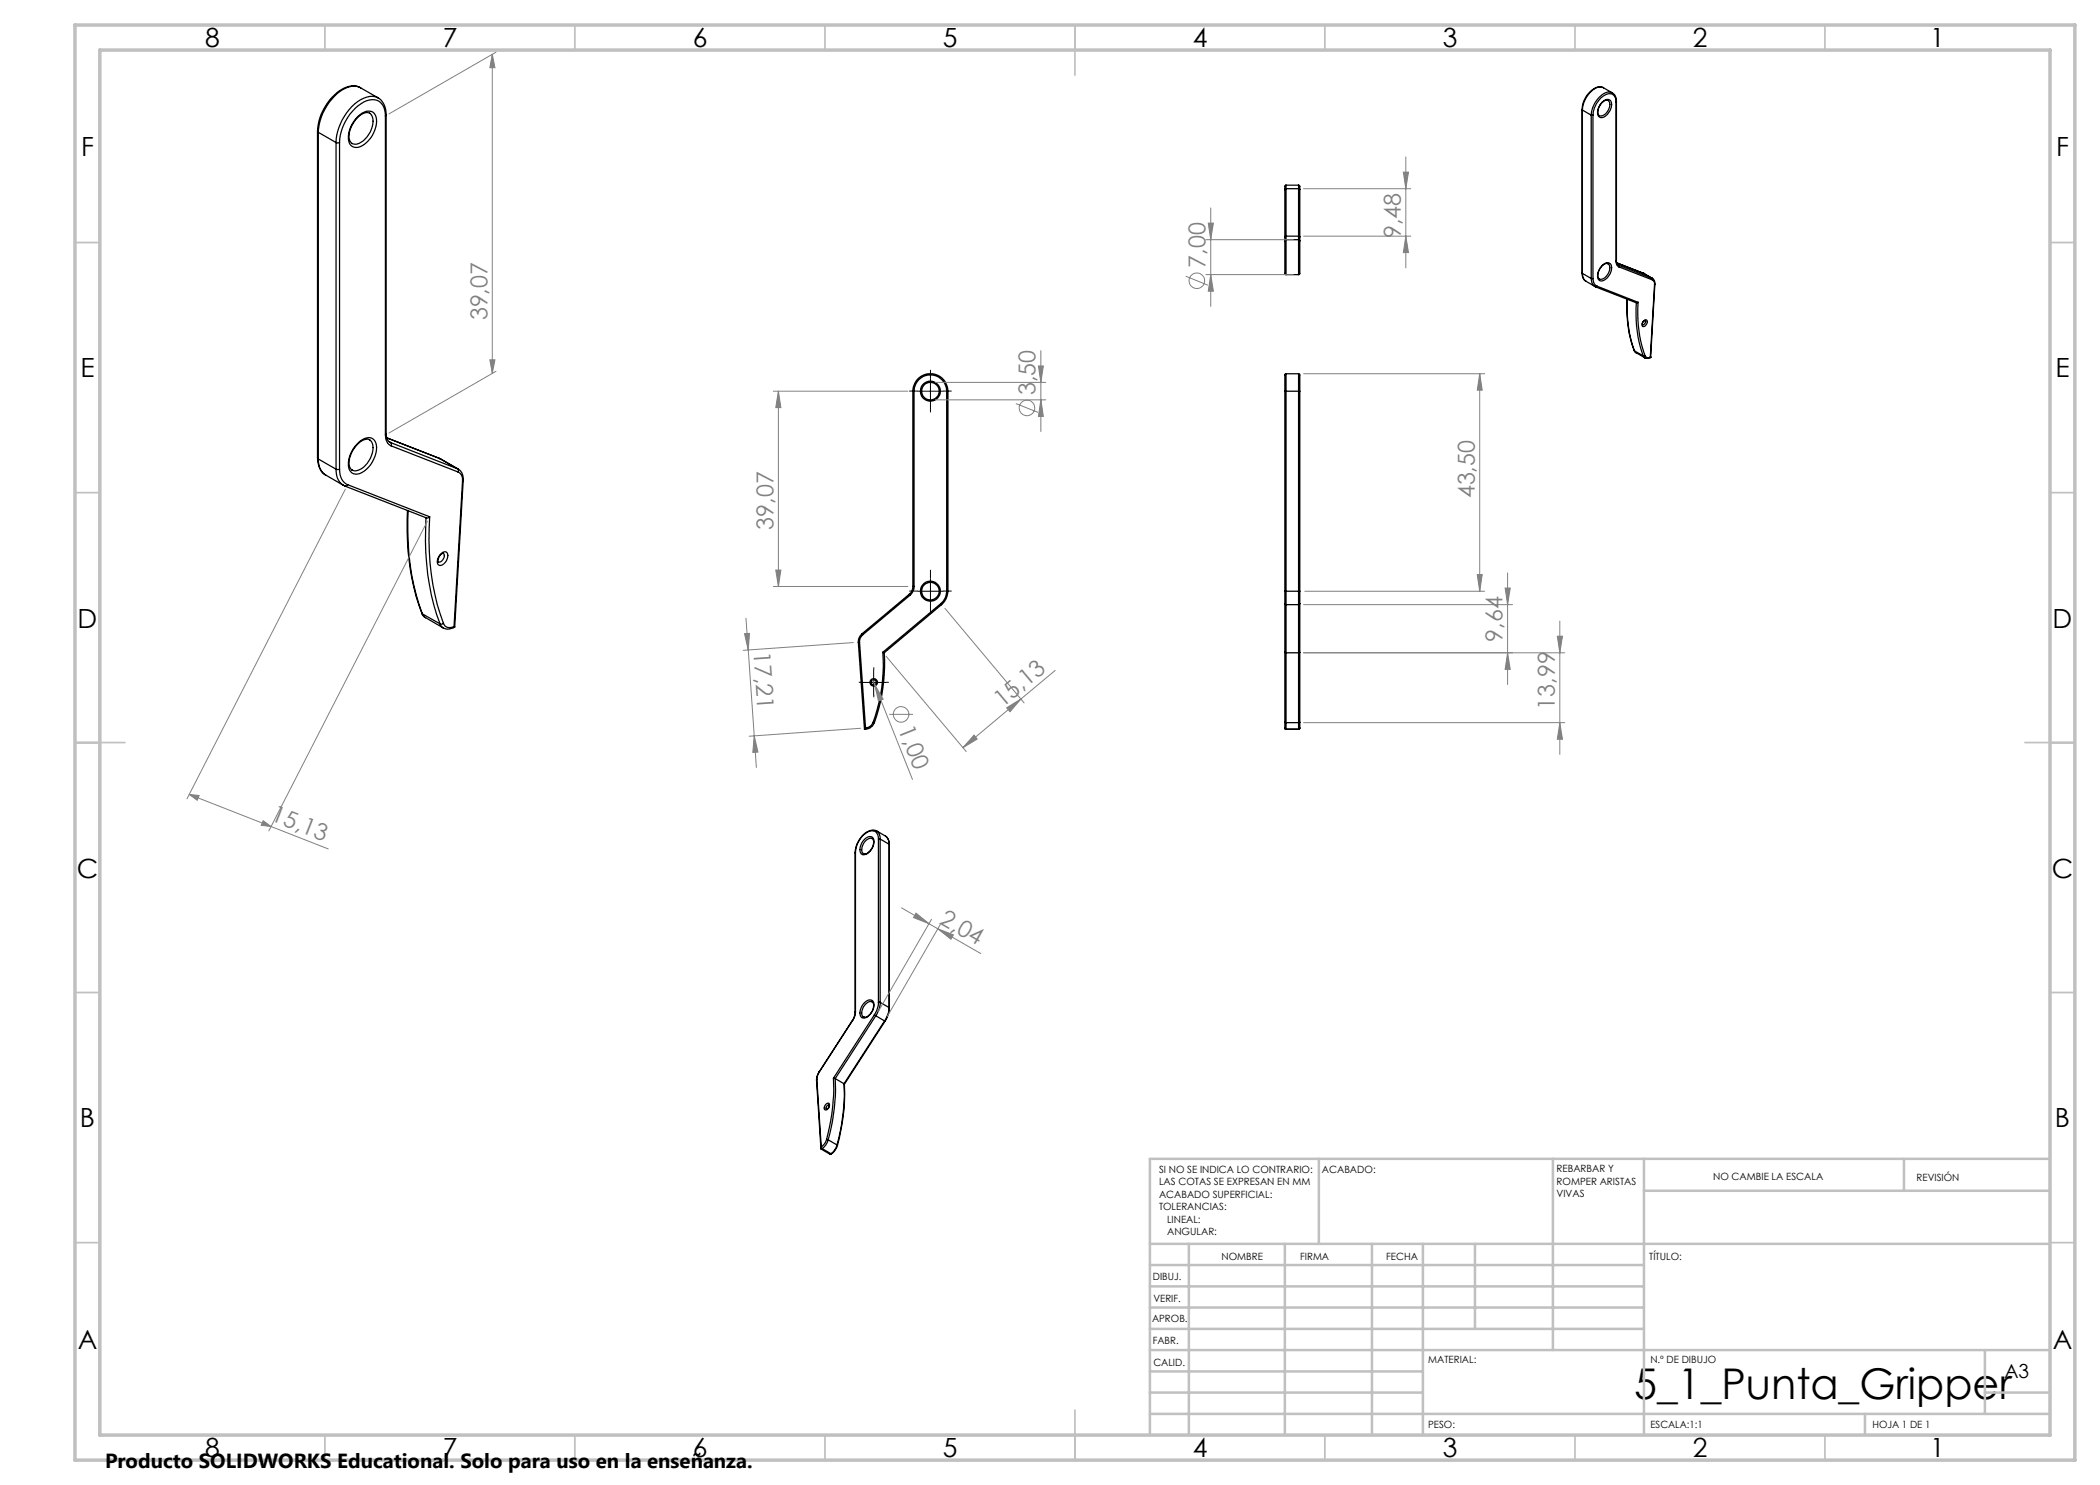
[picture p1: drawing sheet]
<svg xmlns="http://www.w3.org/2000/svg" width="420mm" height="297mm" viewBox="0 0 420 297" stroke-linecap="round" stroke-linejoin="round" font-family="sans-serif">
<g fill="none" stroke="#000" stroke-width=".25">
<path d="M72.1 17.6a4.4 4.4 0 0 0-5.1 1.3 10.9 10.9 0 0 0-3.5 7.4M75.6 19.6a3.9 3.9 0 0 0-4.1 .7 11 11 0 0 0-4.3 8.2M75.6 19.6l-3.5-2a3.7 3.7 0 0 0-4.1 .7 11.3 11.3 0 0 0-4.4 8.2M75.6 19.6h.1M75.7 19.6a3.7 3.7 0 0 1 1.5 3.4M320.7 17.6a2.55 2.55 0 0 0-3.1 1.2 5.2 5.2 0 0 0-1.2 3.1M320.7 17.6a2.2 2.2 0 0 0-2.6 .8 5.7 5.7 0 0 0-1.6 3.6M320.7 17.6l1.8 1M322.5 18.6a1.65 1.65 0 0 1 .8 1.7M322.5 18.6a2.2 2.2 0 0 0-2.6 .8 5.7 5.7 0 0 0-1.7 3.6M63.5 26.3l.1 .2M63.5 26.3v65.3"/>
<path d="M63.6 26.5l3.6 2M63.6 26.5v65.3M67.2 28.5l.4 .1 .3-.1M67.2 28.5v65.3M67.9 28.5v65.3M70.4 28.7h.1M71.5 23.4a2.38 2.38 0 0 1 3.3-.8 3.7 3.7 0 0 1 0 3.9 5.2 5.2 0 0 1-3.3 3 1.73 1.73 0 0 1-1.8-2.3l.2-1.1 .5-1.2zM73.9 22.6a1.94 1.94 0 0 0-2.3 .8 5.3 5.3 0 0 0-1.7 4.5l.5 .8M73.9 22.6a2.23 2.23 0 0 1 .6 2.7 4.6 4.6 0 0 1-3.5 3.6l-.6-.2M77.1 23.2a2.8 2.8 0 0 0-2.6-3.3 7.4 7.4 0 0 0-5.4 4.3l-.9 2.2-.3 2.1M77.1 23.2v63.8M77.2 23l-.1 .2"/>
<path d="M77.2 23v63.8M257 37.9v9.5M257.2 37l-.2 .2v.7M257.2 37.7l-.2 .2M257.2 37v.7M257.2 37.7v9.5M257.2 37h2.5M257.2 37.7h2.5M259.7 37l.3 .2v.7M259.7 37.7l.3 .2M259.7 37v.7M259.7 37.7v9.5"/>
<path d="M260 37.9v9.5M316.4 21.9l.1 .1M316.4 21.9v32.7M316.5 22l1.7 1M316.5 22v32.7M318.2 23h.4M318.2 23v32.7M318.6 23v32.7M319.9 23.1h.1M320.4 20.5a1.13 1.13 0 0 1 1.8-.3 2.65 2.65 0 0 1-2 3.3 1.1 1.1 0 0 1-.6-1.7zM321.6 20.1h.1M321.6 20.1a1.4 1.4 0 0 0-1.6 1 1.66 1.66 0 0 0-.1 2"/>
<path d="M321.6 20.1a1.96 1.96 0 0 1-.6 2.8l-.6 .3-.5-.1M323.2 20.4a1.43 1.43 0 0 0-.8-1.6 1.43 1.43 0 0 0-1.7 .4 5.1 5.1 0 0 0-2.1 3.8M323.2 20.4v31.9M323.3 20.3l-.1 .1M323.3 20.3v31.9M257 48.2v6.6l.2 .1M257 47.4v.8M257.2 47.9v7M257.2 47.9l-.2 .3M257.2 47.2v.7M257.2 47.2l-.2 .2M257.2 54.9h2.5"/>
<path d="M257.2 47.9h2.5M257.2 47.2h2.5M259.7 47.9v7M259.7 47.9l.3 .3M259.7 47.2v.7M259.7 47.2l.3 .2M260 48.2v6.5l-.3 .2M260 47.4v.8M316.4 54.6a1.77 1.77 0 0 0 .8 1.7M316.4 54.6l.1 .1M316.5 54.7a1.76 1.76 0 0 0 .7 1.6M316.5 54.7l1.7 1"/>
<path d="M317.2 56.3l1.8 1M318.2 55.7h.4M318.2 55.7a1.76 1.76 0 0 0 .8 1.6M318.6 55.7a1.64 1.64 0 0 0 .8 1.6M319 57.3h.1M319 57.3l.2 .1M319.2 57.4l8.1 3.2M319.4 57.3l-.2 .1M319.4 57.3l8.2 3.2M320.4 53.1a1.13 1.13 0 0 1 1.8-.2 2.65 2.65 0 0 1-2 3.3 1.01 1.01 0 0 1-.7-1.4l.5-1.2zM320.5 53.1a.82 .82 0 0 1 1.4 0 2.31 2.31 0 0 1-1.9 2.7 .87 .87 0 0 1-.3-1.3l.3-.7zM321.6 52.7v.1"/>
<path d="M323.2 52.3a1.04 1.04 0 0 0 .6 1.1M323.3 52.2v.3l.3 .5M323.3 52.2l-.1 .1M323.6 52.9l.1 .1M323.7 53l.1 .4M323.7 53l6.7 2.7M323.8 53.4l6.7 2.6M325.4 59.8a25.2 25.2 0 0 0 1.4 10.3M325.5 59.9a26.3 26.3 0 0 0 1.4 10.3M328.6 54.6l-5.3-2 5.3 2M328.6 54.6l.1 .1M328.6 54.6h.1"/>
<path d="M328.6 54.6l1.8 1.1M328.7 54.7h.1M328.7 54.7l1.8 1M330.4 55.7l.1 .3M330.4 55.7h.1M330.5 55.7l.4 .5 .1 .6M330.5 56l.3 .2 .1 .7M330.5 55.7h.1M330.9 56.9l-.8 14.5M331 56.8l-.1 .1M331 56.8l-.9 14.7M182.6 78.2h.2"/>
<path d="M182.6 78.2a3.5 3.5 0 0 1 3.5-3.4 3.5 3.5 0 0 1 3.5 3.4M182.6 78.2v39.1M182.8 78.2a3.3 3.3 0 0 1 3.3-3.2 3.3 3.3 0 0 1 3.2 3.2M182.8 78.2v39.1M189.3 78.2h.3M189.3 78.2v40M189.6 78.2v40M257 78.2h.2M257 78.2v40M257.2 74.8l-.2 .1v3.3M257.2 74.8v3.4M257.2 74.8h2.5"/>
<path d="M257.2 78.2v40M257.2 78.2h2.5M259.7 74.8l.3 .1v3.3M259.7 78.2h.3M259.7 74.8v3.4M259.7 78.2v40M260 78.2v40M326.8 70.1l.4 .5M326.8 70.1l.1 .1M326.9 70.2l.3 .4 1.8 1M326.9 70.2l1.7 1M327.3 60.6a26 26 0 0 0 1.3 10.6"/>
<path d="M327.6 60.5a26.1 26.1 0 0 0 1.4 10.6M327.6 60.5l-.3 .1M328.6 64.3l.4-.2a.53 .53 0 0 1 0 .6 .53 .53 0 0 1-.5 .2zM328.6 64.3a.44 .44 0 0 1 .7-.3 .44 .44 0 0 1 .1 .7 .57 .57 0 0 1-.4 .5 .57 .57 0 0 1-.6-.1zM328.6 71.2l.4 .4M329 71.1a.73 .73 0 0 0 1.1 .3M329 71.1l-.4 .1M329 71.6h.1M330 71.5l-.3 .2-.7-.1M330.1 71.4h.1M330.1 71.4v.1M330.1 71.4l-.1 .1"/>
<path d="M330.1 71.5h-.1M63.5 91.6a3.8 3.8 0 0 0 1.6 3.4M63.5 91.6l.1 .2M63.6 91.8a3.5 3.5 0 0 0 1.5 3.2M63.6 91.8l3.6 2M65.1 95l3.6 2M67.2 93.8h.7M67.2 93.8a3.4 3.4 0 0 0 1.5 3.2M67.9 93.8a3.1 3.1 0 0 0 1.6 3.1M68.7 97l.3 .2M69 97.2l16.3 6.4 .6-.2M69.5 96.9l-.2 .3h-.3"/>
<path d="M69.5 96.9l16.4 6.5M70.4 94h.1M71.5 88.7a2.38 2.38 0 0 1 3.3-.8 3.6 3.6 0 0 1 0 3.9 5.1 5.1 0 0 1-3.3 3 1.77 1.77 0 0 1-1.8-2.3l.4-1.7 .6-1.1zM73.9 88a1.94 1.94 0 0 0-2.3 .7 5.3 5.3 0 0 0-1.7 4.6l.5 .7M73.9 87.9a2.23 2.23 0 0 1 .6 2.7 4.6 4.6 0 0 1-3.5 3.6l-.6-.2M77.1 87a2.26 2.26 0 0 0 1.1 2.2M77.2 86.8l.2 .9 .5 .7M77.2 86.8l-.1 .2M77.3 87.6l10.7 4.1M77.9 88.4l.2 .1M77.9 88.4h.1M78 88.4l.1 .1"/>
<path d="M78.1 88.5l.2 .3-.1 .4M78.1 88.5l13.4 5.3M78.2 89.2l13.4 5.2M88 91.7l.1 .1M88 91.7l3.5 2.1M88.1 91.8l3.6 2M91.5 93.8l.2 .2-.1 .4M91.5 93.8h.2M91.6 94.4a1.69 1.69 0 0 1 .9 1.9M91.7 93.8v.1a2.31 2.31 0 0 1 .9 2.2M92.5 96.3l-1.7 29M92.6 96.1l-.1 .2"/>
<path d="M92.6 96.1l-1.7 29.3M81.5 102.1a49.8 49.8 0 0 0 2.8 20.5M81.6 102.2a51 51 0 0 0 2.9 20.6M85.2 103.6a50.2 50.2 0 0 0 2.8 21.2M85.9 103.4a50.6 50.6 0 0 0 2.8 21.3M88 111a.92 .92 0 0 1 1.4-.4 1.93 1.93 0 0 1-1.4 2.5 .93 .93 0 0 1-.4-1.4zM88.7 110.7a1.11 1.11 0 0 1-1 1.7 1.46 1.46 0 0 1 1-1.7M181.9 118.8l.1 .2M181.9 118.8l-9.5 8M182 119l-9.5 8M182.6 117.3a2.01 2.01 0 0 1-.7 1.5M182.6 117.3h.2"/>
<path d="M182.8 117.3a2.38 2.38 0 0 1-.8 1.7M189.3 118.2a3.3 3.3 0 0 1-1.1 2.5M189.3 118.2h.3M189.6 118.2a3.6 3.6 0 0 1-1.3 2.7M257 118.2h.2M257 118.2v2.5M257.2 118.2v2.7M257.2 118.2h2.5M259.7 118.2h.3M259.7 118.2v2.7M260 118.2v2.5M84.3 122.6l.4 .6 .4 .3"/>
<path d="M84.3 122.6l.2 .2M84.5 122.8l.3 .6 3.9 2.2M84.5 122.8l3.5 2M88 124.8l.2 .3 .5 .5M88.7 124.7a1.39 1.39 0 0 0 2.1 .6M88.7 124.7l-.4 .1h-.3M90.7 125.5l-.2 .1a1.92 1.92 0 0 1-1.8 0M90.8 125.3h.1M90.8 125.3l.1 .1M90.8 125.3l-.1 .2M90.9 125.4l-.2 .1M171.7 128.4h.2"/>
<path d="M171.7 128.4l1.2 17.5M171.9 128.4l1.2 17.2M172.4 126.8a2.16 2.16 0 0 0-.7 1.6M172.4 126.8l.1 .2M172.5 127a1.81 1.81 0 0 0-.6 1.4M176.6 130.5a33.1 33.1 0 0 1-2 14M176.6 130.5l.2 .1M176.8 130.6a35.2 35.2 0 0 1-1.9 13.9M188.2 120.7l.1 .2M188.2 120.7l-11.6 9.8M188.3 120.9l-11.5 9.7M257 120.7l.2 .2"/>
<path d="M257 130.5l.2 .1M257 130.5v14M257 120.7v9.8M257.2 130.6v13.9M257.2 120.9v9.7M257.2 120.9h2.5M257.2 130.6h2.5M259.7 130.6v13.9M259.7 120.9v9.7M260 120.7l-.3 .2M260 130.5l-.3 .1M260 130.5v14"/>
<path d="M260 120.7v9.8M173.1 145.6l-.2 .3M173.1 145.6v.2M173.1 145.6h.1M173.1 145.8l-.2 .1M174.6 144.5h.3M174.6 144.5a1.82 1.82 0 0 1-1.5 1.1M174.9 144.5a2.05 2.05 0 0 1-1.8 1.3M257 144.5h.2M257 145.6l.2 .2M257 144.5v1.1M257 145.6h.1"/>
<path d="M257.2 144.5v1.3M257.2 145.8v.1M257.2 144.5h2.5M257.2 145.8h2.5M259.7 144.5v1.3M259.7 145.8v.1M260 144.5h-.3M260 145.6l-.3 .2M260 144.5v1.1M260 145.6h.1M171 170.6v31.9M171.1 170.5l-.1 .1"/>
<path d="M171.1 170.5v31.8M172.7 170.7h.1M172.8 168a1.12 1.12 0 0 1 1.9-.3 2.63 2.63 0 0 1-2.1 3.3 1.48 1.48 0 0 1-.3-2.2zM173.1 168.2a.97 .97 0 0 1 1.5-.4 2.33 2.33 0 0 1-1.8 3 1.1 1.1 0 0 1-.3-1.6zM175.3 166.2a2.55 2.55 0 0 0-3.1 1.3 5.2 5.2 0 0 0-1.2 3.1M175.3 166.2l.6 .7 .1 .9M175.3 166.2l1.8 1M175.7 167.8a1.41 1.41 0 0 0-.8-1.5 1.41 1.41 0 0 0-1.7 .3 5.1 5.1 0 0 0-2.1 3.9M175.7 167.8h.3M175.7 167.8v32.7M176 167.8v32.7M176 167.8l1.8 1"/>
<path d="M177.1 167.2a1.94 1.94 0 0 1 .8 1.7M177.1 167.2l.6 .7 .1 .9M177.8 168.8l.1 .1M177.8 168.8v32.7M177.9 168.9v32.7M163.3 216l.9 13.7M163.4 215.9l-.1 .1M163.4 215.9l.9 13.5M163.8 214.4l-.4 1-.1 .6M163.8 214.4v.1M163.8 214.5l-.3 .7-.1 .7M166.7 215.6a39.5 39.5 0 0 1-1.4 12.3"/>
<path d="M166.7 215.6l.3 .1M167 215.7a38.2 38.2 0 0 1-1.4 12.3M167 215.7l1.8 1M168.8 216.7a34 34 0 0 1-1.3 12.4M168.8 216.7a38.2 38.2 0 0 1-1.4 12.3M170.5 204v.1M170.5 204l-6.7 10.4M170.5 204.1l-6.7 10.4M171 202.5l-.1 .9-.4 .6M171.1 202.3l-.1 .9-.5 .9M171.1 202.3l-.1 .2M172.7 203.4h.1"/>
<path d="M172.8 200.7a1.12 1.12 0 0 1 1.9-.3 2.71 2.71 0 0 1-1.9 3.2 1.06 1.06 0 0 1-.8-1.6zM173.1 200.8a.87 .87 0 0 1 .8-.5 .87 .87 0 0 1 .8 .5 2.52 2.52 0 0 1-1.8 2.7 .91 .91 0 0 1-.5-1.4zM174.9 203l.3 .2M174.9 203l-8.2 12.6M175.2 203.2l-8.2 12.5M175.2 203.2l1.7 1M175.7 200.5a4.9 4.9 0 0 1-.8 2.5M175.7 200.5h.3M176 200.5a4.7 4.7 0 0 1-.8 2.7M176 200.5l1.8 1M176.9 204.2h.1M176.9 204.2l-8.1 12.5"/>
<path d="M177 204.2l-8.1 12.6M177.8 201.5a4.7 4.7 0 0 1-.9 2.7M177.8 201.5l.1 .1M177.9 201.6a5 5 0 0 1-.9 2.6M164.2 229.4l.2 .3M164.2 229.4l.1 .4M164.2 229.4h.1M164.3 229.8l1.7 1.1M164.4 229.7l1.8 1M164.4 229.7l-.1 .1M165.1 220.9a.45 .45 0 0 1 .7-.2 .45 .45 0 0 1 0 .7 .59 .59 0 0 1-.3 .5 .59 .59 0 0 1-.6-.1zM165.3 227.9l-.4 .9-.6 .6"/>
<path d="M165.3 227.9l.3 .1M165.4 221.2l.3-.2a.56 .56 0 0 1-.4 .9l-.1-.3zM165.6 228a3 3 0 0 1-1.2 1.7M165.6 228l1.8 1M166.2 230.7l.1 .1M166.2 230.7l-.2 .2M166.3 230.8l-.3 .1M167.4 229a3 3 0 0 1-1.2 1.7M167.4 229l.1 .1M167.5 229.1a3.6 3.6 0 0 1-1.2 1.7"/>
<circle cx="186.1" cy="78.2" r="1.75"/>
<circle cx="186.1" cy="78.2" r="2"/>
<circle cx="186.1" cy="118.2" r="1.75"/>
<circle cx="186.1" cy="118.2" r="2.01"/>
<circle cx="174.7" cy="136.5" r=".75"/>
<circle cx="174.7" cy="136.5" r=".51"/>
</g>
<g fill="none" stroke="#808080" stroke-width=".2">
<path d="M98.5 10.9l.5 2.6h-1zM98.5 10.9v63.7M99.2 10.4l-21.4 12.4M260.7 37.7h21.5M280.7 34.4h1l-.5 3.3zM281.2 31.4v22.2M237.1 55.2l4.5 1.8M241.2 54.9h17.5M241.2 47.9h17.5M241.7 44.6h1l-.6 3.3zM242.1 54.9l.6 3.3h-1zM242.1 41.6v19.7"/>
<path d="M260.7 47.2h21.5M281.2 47.2l.5 3.3h-1zM98 72h1l-.5 2.6zM99.2 74.3l-21.4 12.3M154.7 78.2h26.9M155.7 78.2l.5 3.3h-1zM155.7 78.2v39.1M187.1 76.5h22.1M187.1 80h22.1M207.7 73.2h1l-.5 3.3zM208.2 80l.5 3.3h-1zM208.2 70.1v16.2"/>
<path d="M260.7 74.8h36.2M295.9 74.8l.5 3.2h-.9zM295.9 74.8v43.4M69.1 97.8l-31.7 62M203.2 80.7l4.4 1.8M85.5 104.2l-31.7 62M154.7 117.3h26.9M155.2 114h1l-.5 3.3zM260.9 118.2h36M295.5 114.9h.9l-.5 3.3zM301 117.6h1l-.5 3.3zM301.5 114.6v22.3"/>
<path d="M148.9 126.7h1l-.3 3.3zM149.2 123.6l1.6 23.6M170.7 128.5l-22.1 1.6M174.6 136l.3 .9M174.9 136.9l1.7 2.9-.9 .4zM174.9 136.9l7.6 19M177.2 131.2l16.1 19.1M189 121.7l15.8 18.9M211 134.1l-18.4 15.4M260.7 130.6h52.2M260.7 120.9h41.8M301.5 130.6l.5 3.3h-1z"/>
<path d="M311.5 127.2h1l-.5 3.4zM312 124.2v26.7M37.9 158.9l1.9 .2-.4 1zM37.9 158.9l27.8 10.9M150.8 147.2l.8 3.2-1 .1zM150.8 147.2l.5 6.3M172.1 145.7l-22.3 1.5M177.8 142.9h4.8M194.8 147l.6 .8-2.8 1.7zM201.3 141.6l2.9-1.8-2.2 2.5zM260.7 144.5h52.2M312 144.5l.5 3.3h-1z"/>
<path d="M52.6 164.1l1.6 1.2-2-.2zM180.3 181.6l15.8 9.1M183.2 182.6l2.6 2.1-3.1-1.2zM186.3 183.9l-10.7 18.4M187.6 185.8l3.1 1.2-.5 .9zM188.1 184.9l-10.7 18.4"/>
<circle cx="239.4" cy="56.2" r="1.56"/>
<circle cx="205.4" cy="81.6" r="1.56"/>
<circle cx="180.2" cy="142.9" r="1.56"/>
</g>
<path d="M183.6 78.2h-1.8M186.1 75.7v-1.7M188.6 78.2h1.7M186.1 80.7v1.8M183.6 118.2h-1.8M186.1 115.7v-1.7M188.6 118.2h1.7M172.3 136.5h-.5M174.8 134v-.5M174.8 139v.5M177.3 136.5h.5M186.1 120.7v1.8" fill="none" stroke="#000" stroke-width=".2" stroke-dasharray="15.2 1.3 1.3 1.3" stroke-linecap="butt"/>
<path d="M183.6 78.2h5M186.1 75.7v5M183.6 118.2h5M186.1 115.7v5M172.2 136.5h5M174.7 134v5" fill="none" stroke="#000" stroke-width=".2"/>
<g fill="none" stroke="#c0c0c0" stroke-width=".35">
<path d="M65 5v5M115 5v5M165 5v5M215 5v10M265 5v5M315 5v5M365 5v5M15 48.5h5M410 48.5h5M15 98.5h5M410 98.5h5M15 148.5h10"/>
<path d="M405 148.5h10M15 198.5h5M410 198.5h5M15 248.5h5M410 248.5h5M65 287v5M115 287v5M165 287v5M215 282v10M265 287v5M315 287v5M365 287v5"/>
</g>
<g fill="none" stroke="#c0c0c0" stroke-width=".5">
<path d="M263.8 231.8v17M310.6 231.8v38.2M328.8 231.8v55.2M328.8 238.2h81.2M380.8 231.8v6.4M410 231.8h-180v55.2M230 248.8h180M230 257.3h98.8M230 253h98.8M237.8 248.8v38.2M257 248.8v38.2M274.4 248.8v38.2"/>
<path d="M284.6 248.8v38.2M295 248.8v17M230 265.8h98.8M230 261.5h98.8M230 278.5h54.6M230 274.3h54.6M230 270h180M397 278.5h13M397 270v12.8M230 282.8h180M373 282.8v4.2"/>
</g>
<path d="M15 5h400v287h-400zM20 10h390v277h-390z" fill="none" stroke="#c0c0c0" stroke-width=".7"/>
<g fill="#808080">
<path d="M174.9 136.9l1.7 2.9-.9 .4z"/>
<path d="M194.8 147l.6 .8-2.8 1.7zM201.3 141.6l2.9-1.8-2.2 2.5z"/>
<path d="M312 144.5l.5 3.3h-1zM311.5 127.2h1l-.5 3.4z"/>
<path d="M295.5 114.9h.9l-.5 3.3zM295.9 74.8l.5 3.2h-.9zM301.5 130.6l.5 3.3h-1zM301 117.6h1l-.5 3.3zM281.2 47.2l.5 3.3h-1zM280.7 34.4h1l-.5 3.3zM242.1 54.9l.6 3.3h-1zM241.7 44.6h1l-.6 3.3z"/>
<path d="M98 72h1l-.5 2.6zM98.5 10.9l.5 2.6h-1z"/>
<path d="M155.7 78.2l.5 3.3h-1zM155.2 114h1l-.5 3.3zM207.7 73.2h1l-.5 3.3zM208.2 80l.5 3.3h-1z"/>
<path d="M148.9 126.7h1l-.3 3.3zM150.8 147.2l.8 3.2-1 .1z"/>
<path d="M183.2 182.6l2.6 2.1-3.1-1.2zM187.6 185.8l3.1 1.2-.5 .9z"/>
<path d="M37.9 158.9l1.9 .2-.4 1zM52.6 164.1l1.6 1.2-2-.2z"/>
</g>
<text font-size="8.5" x="326.9" y="279.7">5_1_Punta_Gripper</text>
<g font-size="5.3">
<text x="41" y="9.5">8</text>
<text x="88.5" y="9.5">7</text>
<text x="138.5" y="9.5">6</text>
<text x="188.5" y="9.5">5</text>
<text x="238.5" y="9.5">4</text>
<text x="288.5" y="9.5">3</text>
<text x="338.5" y="9.5">2</text>
<text x="386" y="9.5">1</text>
<text x="16.2" y="31.2">F</text>
<text x="411.2" y="31.2">F</text>
<text x="16.1" y="75.5">E</text>
<text x="411.1" y="75.5">E</text>
<text x="15.5" y="125.5">D</text>
<text x="410.5" y="125.5">D</text>
<text x="15.4" y="175.5">C</text>
<text x="410.4" y="175.5">C</text>
<text x="16" y="225.5">B</text>
<text x="411" y="225.5">B</text>
<text x="15.5" y="269.7">A</text>
<text x="410.5" y="269.7">A</text>
<text x="41" y="291.5">8</text>
<text x="88.5" y="291.5">7</text>
<text x="138.5" y="291.5">6</text>
<text x="188.5" y="291.5">5</text>
<text x="238.5" y="291.5">4</text>
<text x="288.5" y="291.5">3</text>
<text x="338.5" y="291.5">2</text>
<text x="386" y="291.5">1</text>
</g>
<g font-size="4.7" fill="#808080">
<text x="280.2" y="47.6" transform="rotate(-90 280.2 47.6)">9,48</text>
<text x="241.1" y="53.6" transform="rotate(-90 241.1 53.6)">7,00</text>
<text x="97.5" y="64.1" transform="rotate(-90 97.5 64.1)">39,07</text>
<text x="207.1" y="79" transform="rotate(-90 207.1 79)">3,50</text>
<text x="294.9" y="99.7" transform="rotate(-90 294.9 99.7)">43,50</text>
<text x="154.7" y="105.9" transform="rotate(-90 154.7 105.9)">39,07</text>
<text x="150.7" y="130.4" transform="rotate(86 150.7 130.4)">17,21</text>
<text x="300.5" y="128.3" transform="rotate(-90 300.5 128.3)">9,64</text>
<text x="200.5" y="141.6" transform="rotate(-40 200.5 141.6)">15,13</text>
<text x="311" y="141.9" transform="rotate(-90 311 141.9)">13,99</text>
<text x="179.6" y="145.9" transform="rotate(68 179.6 145.9)">1,00</text>
<text x="54" y="164.1" transform="rotate(21 54 164.1)">15,13</text>
<text x="187.7" y="184.6" transform="rotate(30 187.7 184.6)">2,04</text>
</g>
<text font-size="4.1" x="21" y="293.7">Producto SOLIDWORKS Educational. Solo para uso en la enseñanza.</text>
<text font-size="3.9" x="400.9" y="275.5">A3</text>
<g font-size="2">
<text x="231.8" y="234.6">SI NO SE INDICA LO CONTRARIO:</text>
<text x="231.8" y="237.1">LAS COTAS SE EXPRESAN EN MM</text>
<text x="231.8" y="239.6">ACABADO SUPERFICIAL:</text>
<text x="264.4" y="234.6">ACABADO:</text>
<text x="311.3" y="234.5">REBARBAR Y</text>
<text x="311.3" y="237">ROMPER ARISTAS</text>
<text x="311.3" y="239.5">VIVAS</text>
<text x="342.6" y="236">NO CAMBIE LA ESCALA</text>
<text x="383.3" y="236.2">REVISIÓN</text>
<text x="231.8" y="242.1">TOLERANCIAS:</text>
<text x="233.4" y="244.6">LINEAL:</text>
<text x="233.4" y="247.1">ANGULAR:</text>
<text x="244.3" y="252">NOMBRE</text>
<text x="260" y="251.9">FIRMA</text>
<text x="277.2" y="251.9">FECHA</text>
<text x="329.9" y="251.9">TÍTULO:</text>
<text x="230.6" y="256.1">DIBUJ.</text>
<text x="230.7" y="260.3">VERIF.</text>
<text x="230.4" y="264.4">APROB.</text>
<text x="230.5" y="268.8">FABR.</text>
<text x="230.7" y="273.1">CALID.</text>
<text x="285.6" y="272.5">MATERIAL:</text>
<text x="330.1" y="272.5">N.º DE DIBUJO</text>
<text x="285.6" y="285.5">PESO:</text>
<text x="330.1" y="285.6">ESCALA:1:1</text>
<text x="374.5" y="285.6">HOJA 1 DE 1</text>
</g>
</svg>
